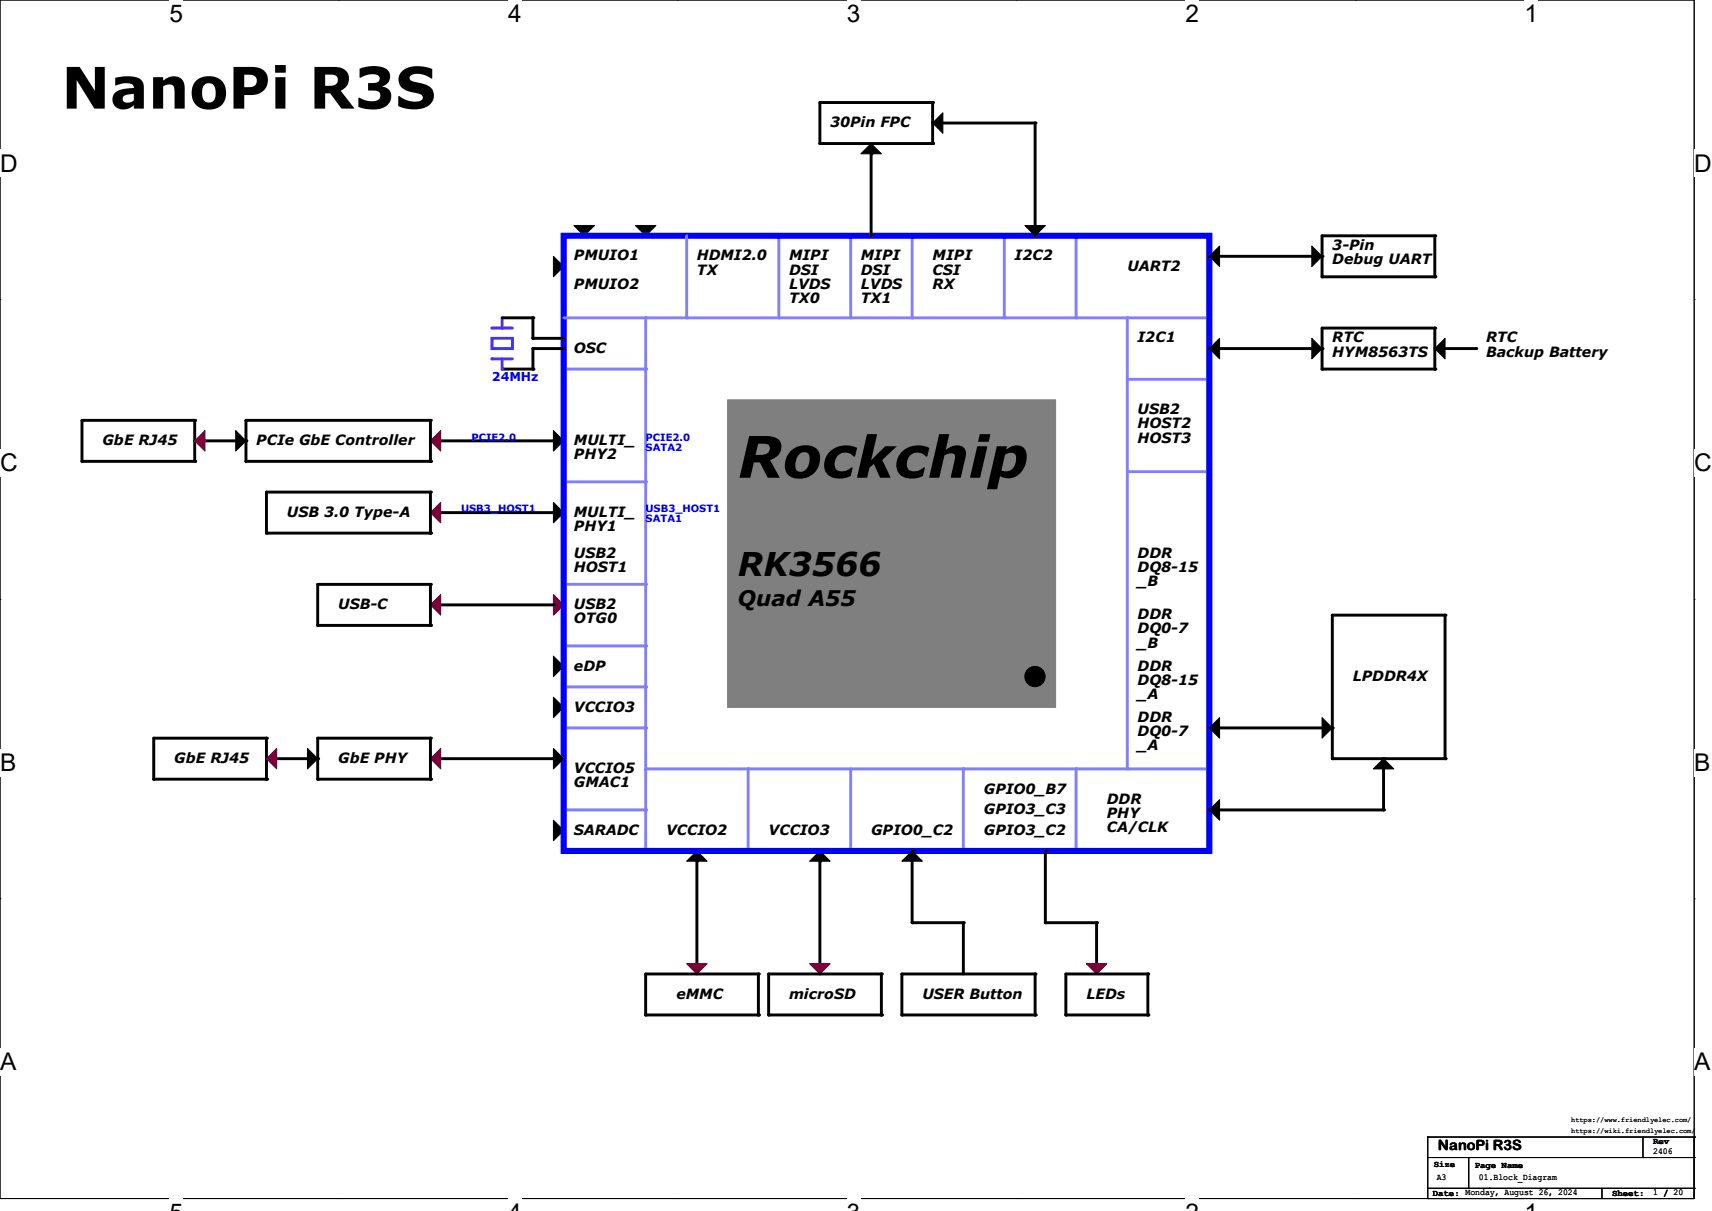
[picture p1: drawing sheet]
<svg xmlns="http://www.w3.org/2000/svg" width="297mm" height="210mm" viewBox="0 0 297 210" stroke-linecap="round" stroke-linejoin="round" font-family="sans-serif">
<path d="M0 0h293.9v207.9h-293.9z" fill="none" stroke="#000" stroke-width=".17"/>
<g fill="#fff">
<path d="M29.4 0h2.4v4.7h-2.4z"/>
<path d="M29.4 207.9h2.4v2.1h-2.4z"/>
</g>
<path d="M58.8 0h.1M58.8 207.9h.1" fill="none" stroke="#000" stroke-width=".17"/>
<g fill="#fff">
<path d="M88.1 0h2.4v4.7h-2.4z"/>
<path d="M88.1 207.9h2.4v2.1h-2.4z"/>
</g>
<path d="M117.6 0h.1M117.6 207.9h.1" fill="none" stroke="#000" stroke-width=".17"/>
<g fill="#fff">
<path d="M146.9 0h2.4v4.7h-2.4z"/>
<path d="M146.9 207.9h2.4v2.1h-2.4z"/>
</g>
<path d="M176.3 0h.1M176.3 207.9h.1" fill="none" stroke="#000" stroke-width=".17"/>
<g fill="#fff">
<path d="M205.7 0h2.4v4.7h-2.4z"/>
<path d="M205.7 207.9h2.4v2.1h-2.4z"/>
</g>
<path d="M235.1 0h.1M235.1 207.9h.1" fill="none" stroke="#000" stroke-width=".17"/>
<g fill="#fff">
<path d="M264.5 0h2.4v4.7h-2.4z"/>
<path d="M264.5 207.9h2.4v2.1h-2.4z"/>
<path d="M0 26h3v4.7h-3z"/>
<path d="M293.9 26h3.1v4.7h-3.1z"/>
<path d="M0 77.9h3v4.7h-3z"/>
<path d="M293.9 77.9h3.1v4.7h-3.1z"/>
</g>
<path d="M0 51.9h.1M293.9 51.9h.1" fill="none" stroke="#000" stroke-width=".17"/>
<g fill="#fff">
<path d="M0 129.9h2.8v4.7h-2.8z"/>
<path d="M293.9 129.9h2.9v4.7h-2.9z"/>
</g>
<path d="M0 103.9h.1M293.9 103.9h.1" fill="none" stroke="#000" stroke-width=".17"/>
<g fill="#fff">
<path d="M0 181.8h2.8v4.8h-2.8z"/>
<path d="M293.8 181.8h3v4.8h-3z"/>
</g>
<path d="M0 155.9h.1M293.9 155.9h.1" fill="none" stroke="#000" stroke-width=".17"/>
<g fill="#000" stroke="#000" stroke-width=".17">
<path d="M96 44.4l1.8 1.8-1.8 1.8z" fill-rule="evenodd"/>
<path d="M99.6 39.1h3.5l-1.8 1.8z" fill-rule="evenodd"/>
<path d="M110.2 39.1h3.6l-1.8 1.8z" fill-rule="evenodd"/>
<path d="M96 74.7l1.8 1.8-1.8 1.7z" fill-rule="evenodd"/>
<path d="M96 87.1l1.8 1.8-1.8 1.8z" fill-rule="evenodd"/>
<path d="M96 113.8l1.8 1.8-1.8 1.7z" fill-rule="evenodd"/>
<path d="M96 120.9l1.8 1.8-1.8 1.8z" fill-rule="evenodd"/>
<path d="M96 142.2l1.8 1.8-1.8 1.8z" fill-rule="evenodd"/>
<path d="M120.9 147.6l1.8 1.8h-3.6z" fill-rule="evenodd"/>
<path d="M142.2 147.6l1.8 1.8h-3.5z" fill-rule="evenodd"/>
</g>
<path d="M96 103.1l1.8 1.8-1.8 1.8z" fill-rule="evenodd" fill="#7f0000" stroke="#7f0000" stroke-width=".17"/>
<path d="M135.1 40.9v14.2" fill="none" stroke="#7f7fff" stroke-width=".51"/>
<circle cx="135.1" cy="55.1" r=".25" fill="#7f7fff"/>
<path d="M158.2 40.9v14.2" fill="none" stroke="#7f7fff" stroke-width=".51"/>
<circle cx="158.2" cy="55.1" r=".25" fill="#7f7fff"/>
<path d="M174.2 40.9v14.2" fill="none" stroke="#7f7fff" stroke-width=".51"/>
<circle cx="174.2" cy="55.1" r=".25" fill="#7f7fff"/>
<path d="M186.7 40.9v14.2" fill="none" stroke="#7f7fff" stroke-width=".51"/>
<circle cx="186.7" cy="55.1" r=".25" fill="#7f7fff"/>
<path d="M147.6 40.9v14.2" fill="none" stroke="#7f7fff" stroke-width=".51"/>
<circle cx="147.6" cy="55.1" r=".25" fill="#7f7fff"/>
<path d="M195.6 55.1h14.2" fill="none" stroke="#7f7fff" stroke-width=".51"/>
<circle cx="209.8" cy="55.1" r=".25" fill="#7f7fff"/>
<path d="M195.6 65.8h14.2" fill="none" stroke="#7f7fff" stroke-width=".51"/>
<circle cx="209.8" cy="65.8" r=".25" fill="#7f7fff"/>
<path d="M195.6 81.8h14.2" fill="none" stroke="#7f7fff" stroke-width=".51"/>
<circle cx="209.8" cy="81.8" r=".25" fill="#7f7fff"/>
<path d="M195.6 133.4h14.2" fill="none" stroke="#7f7fff" stroke-width=".51"/>
<circle cx="209.8" cy="133.4" r=".25" fill="#7f7fff"/>
<path d="M97.8 64h14.2" fill="none" stroke="#7f7fff" stroke-width=".51"/>
<circle cx="112" cy="64" r=".25" fill="#7f7fff"/>
<path d="M97.8 83.6h14.2" fill="none" stroke="#7f7fff" stroke-width=".51"/>
<circle cx="112" cy="83.6" r=".25" fill="#7f7fff"/>
<path d="M97.8 101.3h14.2" fill="none" stroke="#7f7fff" stroke-width=".51"/>
<circle cx="112" cy="101.3" r=".25" fill="#7f7fff"/>
<path d="M97.8 112h14.2" fill="none" stroke="#7f7fff" stroke-width=".51"/>
<circle cx="112" cy="112" r=".25" fill="#7f7fff"/>
<path d="M97.8 119.1h14.2" fill="none" stroke="#7f7fff" stroke-width=".51"/>
<circle cx="112" cy="119.1" r=".25" fill="#7f7fff"/>
<path d="M97.8 126.2h14.2" fill="none" stroke="#7f7fff" stroke-width=".51"/>
<circle cx="112" cy="126.2" r=".25" fill="#7f7fff"/>
<path d="M97.8 140.5h14.2" fill="none" stroke="#7f7fff" stroke-width=".51"/>
<circle cx="112" cy="140.5" r=".25" fill="#7f7fff"/>
<path d="M112 133.4v14.2" fill="none" stroke="#7f7fff" stroke-width=".51"/>
<circle cx="112" cy="133.4" r=".25" fill="#7f7fff"/>
<path d="M129.8 133.4v14.2" fill="none" stroke="#7f7fff" stroke-width=".51"/>
<circle cx="129.8" cy="133.4" r=".25" fill="#7f7fff"/>
<path d="M147.6 133.4v14.2" fill="none" stroke="#7f7fff" stroke-width=".51"/>
<circle cx="147.6" cy="133.4" r=".25" fill="#7f7fff"/>
<path d="M167.1 133.4v14.2" fill="none" stroke="#7f7fff" stroke-width=".51"/>
<circle cx="167.1" cy="133.4" r=".25" fill="#7f7fff"/>
<path d="M186.7 133.4v14.2" fill="none" stroke="#7f7fff" stroke-width=".51"/>
<circle cx="186.7" cy="133.4" r=".25" fill="#7f7fff"/>
<path d="M97.8 40.9h112v106.7h-112z" fill="none" stroke="#00f" stroke-width="1.1"/>
<path d="M126.2 69.3h56.9v53.4h-56.9z" fill-rule="evenodd" fill="#7f7f7f" stroke="#7f7f7f" stroke-width=".17"/>
<circle cx="179.6" cy="117.3" r="1.76" fill="#000" stroke="#000" stroke-width=".17"/>
<path d="M119.1 40.9v14.2" fill="none" stroke="#7f7fff" stroke-width=".51"/>
<circle cx="119.1" cy="55.1" r=".25" fill="#7f7fff"/>
<path d="M97.8 55.1h14.2M112 55.1h83.6v78.3h-83.6z" fill="none" stroke="#7f7fff" stroke-width=".51"/>
<circle cx="112" cy="55.1" r=".25" fill="#7f7fff"/>
<path d="M97.8 60.5h-5.3v3.5h-5.4" fill="none" stroke="#000" stroke-width=".51"/>
<g fill="#000">
<circle cx="92.5" cy="60.5" r=".25"/>
<circle cx="92.5" cy="64" r=".25"/>
</g>
<path d="M85.3 58.7h3.6v1.8h-3.6zM85.3 56.9h3.6" fill="none" stroke="#7f00ff" stroke-width=".51"/>
<circle cx="85.3" cy="56.9" r=".25" fill="#7f00ff"/>
<path d="M87.1 55.1v1.8" fill="none" stroke="#7f00ff" stroke-width=".51"/>
<circle cx="87.1" cy="56.9" r=".25" fill="#7f00ff"/>
<path d="M85.3 62.2h3.6" fill="none" stroke="#7f00ff" stroke-width=".51"/>
<circle cx="85.3" cy="62.2" r=".25" fill="#7f00ff"/>
<path d="M87.1 62.2v1.8" fill="none" stroke="#7f00ff" stroke-width=".51"/>
<circle cx="87.1" cy="64" r=".25" fill="#7f00ff"/>
<g fill="none" stroke="#000" stroke-width=".51">
<path d="M142.2 17.8h19.6v7.1h-19.6zM151.1 26.7v14.2M161.8 21.3h17.8v19.6M87.1 55.1h5.4v3.6h5.3M209.8 44.4h19.6M229.4 56.9h19.5v7.1h-19.5zM229.4 40.9h19.5v7.1h-19.5zM14.2 72.9h19.6v7.1h-19.6zM33.8 76.5h8.9M42.7 72.9h32v7.1h-32zM76.5 76.5h19.5M209.8 60.5h19.6"/>
<path d="M248.9 60.5h7.1M46.2 85.3h28.5v7.2h-28.5zM76.5 88.9h19.5M55.1 101.3h19.6v7.2h-19.6zM76.5 104.9h19.5M231.1 106.7h19.6v24.9h-19.6zM26.7 128h19.5v7.1h-19.5zM46.2 131.6h8.9M55.1 128h19.6v7.1h-19.6zM76.5 131.6h19.5M211.6 126.2h19.5M240 131.6v8.9h-30.2"/>
<path d="M120.9 149.4v19.5M142.2 149.4v19.5M158.2 147.6v12.4h8.9v8.9M181.4 147.6v12.4h8.8v7.1M112 168.9h19.6v7.1h-19.6zM133.4 168.9h19.5v7.1h-19.5zM156.5 168.9h23.1v7.1h-23.1zM184.9 168.9h14.2v7.1h-14.2z"/>
</g>
<g fill="#000">
<circle cx="161.8" cy="17.8" r=".25"/>
<circle cx="142.2" cy="24.9" r=".25"/>
<circle cx="151.1" cy="26.7" r=".25"/>
<circle cx="161.8" cy="24.9" r=".25"/>
<circle cx="161.8" cy="21.3" r=".25"/>
<circle cx="179.6" cy="21.3" r=".25"/>
<circle cx="92.5" cy="58.7" r=".25"/>
<circle cx="92.5" cy="55.1" r=".25"/>
<circle cx="229.4" cy="48" r=".25"/>
<circle cx="229.4" cy="44.4" r=".25"/>
<circle cx="248.9" cy="40.9" r=".25"/>
<circle cx="248.9" cy="48" r=".25"/>
<circle cx="248.9" cy="56.9" r=".25"/>
<circle cx="33.8" cy="72.9" r=".25"/>
<circle cx="42.7" cy="76.5" r=".25"/>
<circle cx="74.7" cy="72.9" r=".25"/>
<circle cx="96" cy="76.5" r=".25"/>
<circle cx="229.4" cy="64" r=".25"/>
<circle cx="229.4" cy="60.5" r=".25"/>
<circle cx="248.9" cy="64" r=".25"/>
<circle cx="256" cy="60.5" r=".25"/>
<circle cx="14.2" cy="80" r=".25"/>
<circle cx="33.8" cy="80" r=".25"/>
<circle cx="42.7" cy="80" r=".25"/>
<circle cx="46.2" cy="92.5" r=".25"/>
<circle cx="74.7" cy="80" r=".25"/>
<circle cx="74.7" cy="92.5" r=".25"/>
<circle cx="74.7" cy="85.3" r=".25"/>
<circle cx="96" cy="88.9" r=".25"/>
<circle cx="55.1" cy="108.5" r=".25"/>
<circle cx="74.7" cy="101.3" r=".25"/>
<circle cx="74.7" cy="108.5" r=".25"/>
<circle cx="96" cy="104.9" r=".25"/>
<circle cx="250.7" cy="106.7" r=".25"/>
<circle cx="26.7" cy="135.1" r=".25"/>
<circle cx="46.2" cy="135.1" r=".25"/>
<circle cx="46.2" cy="128" r=".25"/>
<circle cx="55.1" cy="131.6" r=".25"/>
<circle cx="55.1" cy="135.1" r=".25"/>
<circle cx="74.7" cy="135.1" r=".25"/>
<circle cx="74.7" cy="128" r=".25"/>
<circle cx="96" cy="131.6" r=".25"/>
<circle cx="231.1" cy="126.2" r=".25"/>
<circle cx="231.1" cy="131.6" r=".25"/>
<circle cx="240" cy="131.6" r=".25"/>
<circle cx="250.7" cy="131.6" r=".25"/>
<circle cx="120.9" cy="149.4" r=".25"/>
<circle cx="142.2" cy="149.4" r=".25"/>
<circle cx="158.2" cy="147.6" r=".25"/>
<circle cx="181.4" cy="147.6" r=".25"/>
<circle cx="240" cy="140.5" r=".25"/>
<circle cx="112" cy="176" r=".25"/>
<circle cx="131.6" cy="168.9" r=".25"/>
<circle cx="131.6" cy="176" r=".25"/>
<circle cx="133.4" cy="176" r=".25"/>
<circle cx="152.9" cy="176" r=".25"/>
<circle cx="152.9" cy="168.9" r=".25"/>
<circle cx="156.5" cy="176" r=".25"/>
<circle cx="158.2" cy="160" r=".25"/>
<circle cx="167.1" cy="160" r=".25"/>
<circle cx="179.6" cy="176" r=".25"/>
<circle cx="179.6" cy="168.9" r=".25"/>
<circle cx="181.4" cy="160" r=".25"/>
<circle cx="184.9" cy="176" r=".25"/>
<circle cx="190.2" cy="160" r=".25"/>
<circle cx="199.1" cy="176" r=".25"/>
<circle cx="199.1" cy="168.9" r=".25"/>
</g>
<g fill="#000" stroke="#000" stroke-width=".17">
<path d="M151.1 24.9l1.8 1.8h-3.5z" fill-rule="evenodd"/>
<path d="M161.8 21.3l1.8-1.7v3.5z" fill-rule="evenodd"/>
<path d="M177.8 39.1h3.6l-1.8 1.8z" fill-rule="evenodd"/>
<path d="M209.8 44.4l1.8-1.7v3.5z" fill-rule="evenodd"/>
<path d="M227.6 42.7l1.8 1.7-1.8 1.8z" fill-rule="evenodd"/>
<path d="M40.9 74.7l1.8 1.8-1.8 1.7z" fill-rule="evenodd"/>
<path d="M209.8 60.5l1.8-1.8v3.5z" fill-rule="evenodd"/>
<path d="M227.6 58.7l1.8 1.8-1.8 1.7z" fill-rule="evenodd"/>
<path d="M248.9 60.5l1.8-1.8v3.5z" fill-rule="evenodd"/>
<path d="M53.3 129.8l1.8 1.8-1.8 1.8z" fill-rule="evenodd"/>
<path d="M96 129.8l1.8 1.8-1.8 1.8z" fill-rule="evenodd"/>
<path d="M209.8 126.2l1.8-1.7v3.5z" fill-rule="evenodd"/>
<path d="M229.4 124.5l1.7 1.7-1.7 1.8z" fill-rule="evenodd"/>
<path d="M240 131.6l1.8 1.8h-3.5z" fill-rule="evenodd"/>
<path d="M158.2 147.6l1.8 1.8h-3.5z" fill-rule="evenodd"/>
<path d="M211.6 138.7v3.5l-1.8-1.7z" fill-rule="evenodd"/>
</g>
<g fill="#7f0000" stroke="#7f0000" stroke-width=".17">
<path d="M74.7 104.9l1.8-1.8v3.6l-1.8-1.8h1.8z" fill-rule="evenodd"/>
<path d="M119.1 167.1h3.6l-1.8 1.8v-1.8v1.8z" fill-rule="evenodd"/>
<path d="M140.5 167.1h3.5l-1.8 1.8v-1.8v1.8z" fill-rule="evenodd"/>
<path d="M74.7 131.6l1.8-1.8v3.6l-1.8-1.8h1.8z" fill-rule="evenodd"/>
<path d="M46.2 131.6l1.8-1.8v3.6l-1.8-1.8h1.8z" fill-rule="evenodd"/>
<path d="M74.7 76.5l1.8-1.8v3.5l-1.8-1.7h1.8z" fill-rule="evenodd"/>
<path d="M35.6 74.7v3.5l-1.8-1.7h1.8h-1.8z" fill-rule="evenodd"/>
<path d="M76.5 87.1v3.6l-1.8-1.8h1.8h-1.8z" fill-rule="evenodd"/>
<path d="M188.5 167.1h3.5l-1.8 1.8v-1.8v1.8z" fill-rule="evenodd"/>
</g>
<g fill="none" stroke="#000" stroke-width=".17">
<path d="M247.7 197.2h.1M247.7 197.2v10.7M247.7 197.2h46.2M285 197.2v3.5M293.9 197.2h.1M293.9 197.2v10.7h-46.2M247.7 207.9h.1M247.7 200.7h46.2M247.7 206.1h46.2M254.8 206.1h.1M254.8 200.7v5.4M258.4 206.1h.1"/>
<path d="M277.9 207.9h.1M277.9 206.1v1.8M285 200.7h.1M293.9 200.7h.1M293.9 206.1h.1"/>
</g>
<g font-size="9.9">
<text x="10.7" y="18.8">NanoPi R3S</text>
<text x="128" y="82.8">Rockchip</text>
</g>
<text font-size="5.7" x="128" y="99.9">RK3566</text>
<g font-size="4.2">
<text x="29.4" y="3.8">5</text>
<text x="88.1" y="3.8">4</text>
<text x="146.9" y="3.8">3</text>
<text x="205.7" y="3.8">2</text>
<text x="264.5" y="3.8">1</text>
<text x="0" y="29.8">D</text>
<text x="293.9" y="29.8">D</text>
<text x="0" y="81.7">C</text>
<text x="293.9" y="81.7">C</text>
<text x="0" y="133.7">B</text>
<text x="293.9" y="133.7">B</text>
<text x="0" y="185.6">A</text>
<text x="293.9" y="185.6">A</text>
</g>
<text font-size="3.7" x="128" y="105.1">Quad A55</text>
<g font-size="2.5">
<text x="144" y="22.1">30Pin FPC</text>
<text x="99.6" y="45.2">PMUIO1</text>
<text x="120.9" y="45.2">HDMI2.0</text>
<text x="120.9" y="47.6">TX</text>
<text x="136.9" y="45.2">MIPI</text>
<text x="136.9" y="47.6">DSI</text>
<text x="149.4" y="45.2">MIPI</text>
<text x="149.4" y="47.6">DSI</text>
<text x="161.8" y="45.2">MIPI</text>
<text x="161.8" y="47.6">CSI</text>
<text x="176" y="45.2">I2C2</text>
<text x="195.6" y="46.9">UART2</text>
<text x="231.1" y="43.4">3-Pin</text>
<text x="231.1" y="45.8">Debug UART</text>
<text x="99.6" y="50.1">PMUIO2</text>
<text x="136.9" y="50.1">LVDS</text>
<text x="136.9" y="52.5">TX0</text>
<text x="149.4" y="50.1">LVDS</text>
<text x="149.4" y="52.5">TX1</text>
<text x="161.8" y="50.1">RX</text>
<text x="197.4" y="59.4">I2C1</text>
<text x="231.1" y="59.4">RTC</text>
<text x="257.8" y="59.4">RTC</text>
<text x="99.6" y="61.2">OSC</text>
<text x="231.1" y="61.8">HYM8563TS</text>
<text x="257.8" y="61.8">Backup Battery</text>
<text x="197.4" y="71.8">USB2</text>
<text x="17.8" y="77.2">GbE RJ45</text>
<text x="44.4" y="77.2">PCIe GbE Controller</text>
<text x="99.6" y="77.2">MULTI_</text>
<text x="197.4" y="74.3">HOST2</text>
<text x="197.4" y="76.7">HOST3</text>
<text x="99.6" y="79.6">PHY2</text>
<text x="49.8" y="89.6">USB 3.0 Type-A</text>
<text x="99.6" y="89.6">MULTI_</text>
<text x="99.6" y="92.1">PHY1</text>
<text x="99.6" y="96.7">USB2</text>
<text x="99.6" y="99.2">HOST1</text>
<text x="197.4" y="96.7">DDR</text>
<text x="197.4" y="99.2">DQ8-15</text>
<text x="197.4" y="101.6">_B</text>
<text x="58.7" y="105.6">USB-C</text>
<text x="99.6" y="105.6">USB2</text>
<text x="197.4" y="107.4">DDR</text>
<text x="99.6" y="108.1">OTG0</text>
<text x="197.4" y="109.9">DQ0-7</text>
<text x="197.4" y="112.3">_B</text>
<text x="99.6" y="116.3">eDP</text>
<text x="197.4" y="116.3">DDR</text>
<text x="197.4" y="118.7">DQ8-15</text>
<text x="234.7" y="118.1">LPDDR4X</text>
<text x="99.6" y="123.4">VCCIO3</text>
<text x="197.4" y="125.2">DDR</text>
<text x="197.4" y="121.2">_A</text>
<text x="197.4" y="127.6">DQ0-7</text>
<text x="197.4" y="130.1">_A</text>
<text x="30.2" y="132.3">GbE RJ45</text>
<text x="58.7" y="132.3">GbE PHY</text>
<text x="99.6" y="134.1">VCCIO5</text>
<text x="99.6" y="136.5">GMAC1</text>
<text x="170.7" y="137.6">GPIO0_B7</text>
<text x="170.7" y="141.2">GPIO3_C3</text>
<text x="192" y="139.4">DDR</text>
<text x="192" y="141.9">PHY</text>
<text x="99.6" y="144.7">SARADC</text>
<text x="115.6" y="144.7">VCCIO2</text>
<text x="133.4" y="144.7">VCCIO3</text>
<text x="151.1" y="144.7">GPIO0_C2</text>
<text x="170.7" y="144.7">GPIO3_C2</text>
<text x="192" y="144.3">CA/CLK</text>
<text x="117.3" y="173.2">eMMC</text>
<text x="136.9" y="173.2">microSD</text>
<text x="160" y="173.2">USER Button</text>
<text x="188.5" y="173.2">LEDs</text>
<text x="249.5" y="199.5">NanoPi R3S</text>
</g>
<text font-size="2.1" fill="#00f" x="85.3" y="66.1">24MHz</text>
<g font-size="1.7" fill="#00f">
<text x="81.8" y="76.4">PCIE2.0</text>
<text x="112" y="76.4">PCIE2.0</text>
<text x="112" y="78.1">SATA2</text>
<text x="80" y="88.9">USB3_HOST1</text>
<text x="112" y="88.9">USB3_HOST1</text>
<text x="112" y="90.6">SATA1</text>
</g>
<g font-size="1.6">
<text x="248.8" y="202.4">Size</text>
<text x="255.9" y="202.5">Page Name</text>
<text x="286.8" y="200.2">2406</text>
<text x="286.8" y="198.5">Rev</text>
<text x="248.6" y="207.3">Date: Monday, August 26, 2024</text>
<text x="249.3" y="204.6">A3</text>
<text x="256.6" y="204.6">01.Block_Diagram</text>
<text x="279.7" y="207.3">Sheet:</text>
<text x="286.8" y="207.3">1 / 20</text>
</g>
<g font-size="1.2">
<text x="272.6" y="196.4">https://wiki.friendlyelec.com/</text>
<text x="272.6" y="194.6">https://www.friendlyelec.com/</text>
</g>
</svg>
